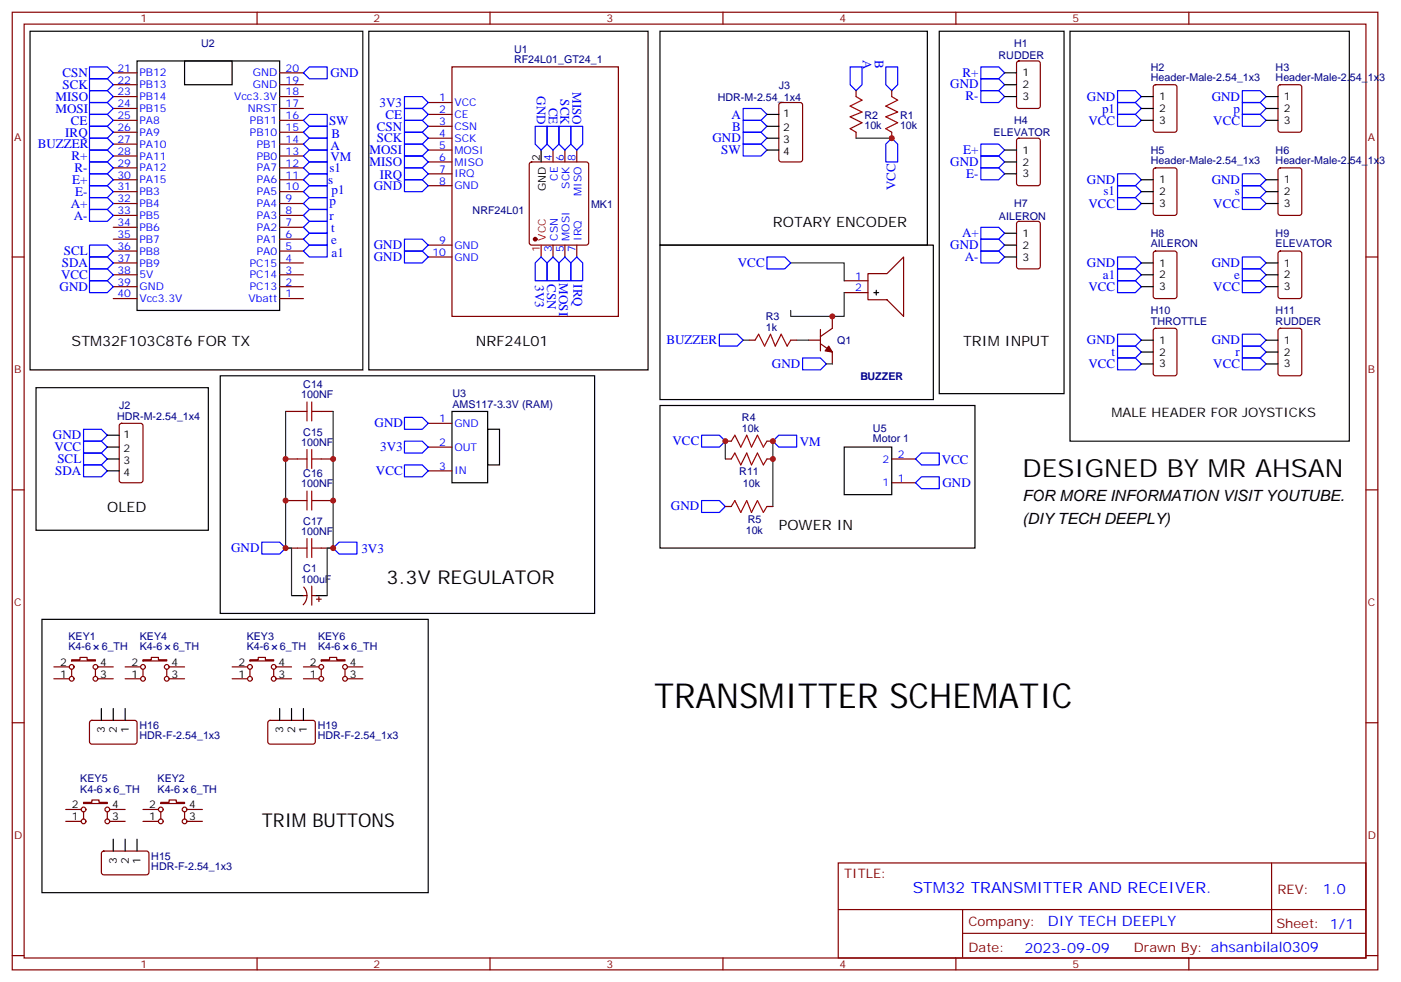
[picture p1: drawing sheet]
<svg xmlns="http://www.w3.org/2000/svg" width="416mm" height="292mm" viewBox="0 0 416 292" stroke-linecap="round" stroke-linejoin="round" font-family="sans-serif">
<g fill="none" stroke="#870000" stroke-width=".35">
<path d="M3.6 3.6h405.4v284.4h-405.4zM7.2 7.2h398.2v277.2h-398.2zM76.3 3.6v3.6M145.5 3.6v3.6M214.6 3.6v3.6M283.7 3.6v3.6M302 18.3l.4-.2h5.7l.6 .4 .1 13-.5 .7h-5.9l-.6-.5-.1-12.9zM352.9 3.6v3.6M33.6 39.3h7.1M33.6 35.7h7.1M33.6 32.2h7.1M33.6 28.7h7.1"/>
<path d="M33.6 25.2h7.1M33.6 21.6h7.1M83 39.3h7.1M83 35.7h7.1M83 32.2h7.1M83 28.7h7.1M83 25.2h7.1M83 21.6h7.1M127.1 30.4h7.1M127.1 34h7.1M127.1 37.5h7.1M231.4 30.7l.5-.3h5.6l.7 .5v16.5l-.4 .6-5.9 .1-.7-.5v-16.4z"/>
<path d="M254.1 26.9v1.8M254.1 39.3v1.7M264.7 26.9v1.8M264.7 39.3v1.7M342.5 25.4l.5-.2h5.7l.6 .4 .1 13-.5 .6-5.9 .1-.6-.5-.1-12.9zM379.6 25.4l.4-.2h5.7l.6 .4 .1 13-.5 .6-5.9 .1-.6-.5-.1-12.9zM33.6 56.9h7.1M33.6 53.4h7.1M33.6 49.8h7.1M33.6 46.3h7.1M33.6 42.8h7.1M83 56.9h7.1"/>
<path d="M83 53.4h7.1M83 49.8h7.1M83 46.3h7.1M83 42.8h7.1M127.1 41h7.1M127.1 44.6h7.1M127.1 48.1h7.1M127.1 51.6h7.1M127.1 55.1h7.1M157.3 48.3l.5-.2h16.2l.5 .2 .2 .5v23.3l-.2 .5-.5 .2h-16.2l-.5-.3-.2-.4v-23.3zM164.1 44.6v3.5M167.7 44.6v3.5"/>
<path d="M171.2 44.6v3.5M302 41.2l.4-.2h5.7l.6 .5 .1 12.9-.5 .7h-5.9l-.6-.4-.1-13zM342.5 50.1l.5-.3h5.7l.6 .5 .1 13-.5 .6-5.9 .1-.6-.5-.1-12.9zM379.6 50.1l.4-.3h5.7l.6 .5 .1 13-.5 .6-5.9 .1-.6-.5-.1-12.9zM3.6 76.3h3.6M33.6 78.1h7.1M33.6 74.5h7.1M33.6 71h7.1M33.6 67.5h7.1M33.6 64h7.1M33.6 60.4h7.1M83 78.1h7.1"/>
<path d="M83 74.5h7.1M83 71h7.1M83 67.5h7.1M83 64h7.1M83 60.4h7.1M127.1 76.3h7.1M127.1 72.8h7.1M164.1 72.8v3.5M167.7 72.8v3.5M171.2 72.8v3.5M302 65.9l.4-.2h5.7l.6 .5 .1 12.9-.5 .7h-5.9l-.6-.4-.1-13zM342.5 74.7l.5-.2h5.7l.6 .5 .1 12.9-.5 .7-5.9 .1-.6-.5-.1-13z"/>
<path d="M379.6 74.7l.4-.2h5.7l.6 .5 .1 12.9-.5 .7-5.9 .1-.6-.5-.1-13zM405.4 76.3h3.6M33.6 88.7h7.1M33.6 85.1h7.1M33.6 81.6h7.1M83 88.7h7.1M83 85.1h7.1M83 81.6h7.1M243.5 97.8v6.4M247.1 93.9v3.6l-3.6 2.4M250.6 83.4h7M250.6 86.9h7"/>
<path d="M257.6 81.2h5.7l4.9-4.9v17.6l-4.9-4.9h-5.7zM342.5 97.7l.5-.2h5.7l.6 .4 .1 13-.5 .6-5.9 .1-.6-.5-.1-12.9zM379.6 97.7l.4-.2h5.7l.6 .4 .1 13-.5 .6-5.9 .1-.6-.5-.1-12.9zM222.4 101h1.7M234.7 101h1.8M240 101h3.5M243.5 102.1l3.6 2.4v3.6M35.6 125.9l.5-.2h5.6l.7 .4v16.5l-.4 .7h-5.9l-.7-.4v-16.5zM84.8 136.3h3.5M84.8 122.2h3.5M95.4 136.3h3.5M95.4 122.2h3.5"/>
<path d="M127.1 125.7h7.1M127.1 132.8h7.1M127.1 139.8h7.1M215.3 136.3h1.8M215.3 131h1.8M227.6 136.3h1.8M227.6 131h1.8M264.7 136.3h7M3.6 145.5h3.6M84.8 148.6h3.5M95.4 148.6h3.5M215.3 150.4h1.8"/>
<path d="M227.6 150.4h1.8M264.7 143.3h7M405.4 145.5h3.6M84.8 162.7h3.5M90.1 176.8h1M90.2 174.3a3.8 3.8 0 0 1-.2 5.3M92.5 174v5.7M92.5 176.8h1.1M93.9 177.9h1.5M94.7 177.2v1.4M95.4 162.7h3.5M16 198h4.6"/>
<path d="M21.3 195.9h2.4v-.7h2.2v.7h2.4v.4h-7zM21.3 198.7v2.1M28.3 198.7v2.1M29 198h4.6M37.1 198h4.6M42.4 195.9h2.5v-.7h2.1v.7h2.5v.4h-7.1zM42.4 198.7v2.1M49.5 198.7v2.1M50.2 198h4.6M68.9 198h4.6M74.2 195.9h2.5v-.7h2.1v.7h2.4v.4h-7zM74.2 198.7v2.1"/>
<path d="M81.2 198.7v2.1M82 198h4.5M90.1 198h4.6M95.4 195.9h2.4v-.7h2.1v.7h2.5v.4h-7zM95.4 198.7v2.1M102.4 198.7v2.1M103.1 198h4.6M3.6 214.6h3.6M16 201.5h4.6M26.8 214.1l.5-.2h12.9l.5 .7-.1 5.9-.6 .4h-13l-.4-.7v-5.6zM29 201.5h4.6M37.1 201.5h4.6"/>
<path d="M50.2 201.5h4.6M68.9 201.5h4.6M79.7 214.1l.5-.2h13l.4 .7-.1 5.9-.6 .4h-13l-.4-.7v-5.6zM82 201.5h4.5M90.1 201.5h4.6M103.1 201.5h4.6M405.4 214.6h3.6M24.8 238.2h2.5v-.7h2.1v.7h2.5v.4h-7.1zM47.7 238.2h2.5v-.7h2.1v.7h2.5v.4h-7.1zM19.5 243.9h4.6M19.5 240.3h4.6M24.8 241.1v2.1"/>
<path d="M30.3 252.9l.5-.2 13 .1 .4 .6-.1 5.9-.6 .5-13-.1-.4-.7v-5.6zM31.9 241.1v2.1M32.6 243.9h4.5M32.6 240.3h4.5M42.4 243.9h4.6M42.4 240.3h4.6M47.7 241.1v2.1M54.8 241.1v2.1M55.5 243.9h4.6M55.5 240.3h4.6M248.8 256.2h156.6v28.2h-156.6zM377.4 256.2v20.9"/>
<path d="M248.8 270.1h156.5M285.7 277.1h119.6M285.7 270.1v14.1M3.6 283.7h3.6M76.3 284.4v3.6M145.5 284.4v3.6M214.6 284.4v3.6M283.7 284.4v3.6M352.9 284.4v3.6M405.4 283.7h3.6"/>
<circle cx="21.3" cy="198" r=".71"/>
<circle cx="28.3" cy="198" r=".71"/>
<circle cx="42.4" cy="198" r=".71"/>
<circle cx="49.5" cy="198" r=".71"/>
<circle cx="74.2" cy="198" r=".71"/>
<circle cx="81.2" cy="198" r=".71"/>
<circle cx="95.4" cy="198" r=".71"/>
<circle cx="102.4" cy="198" r=".71"/>
<circle cx="21.3" cy="201.5" r=".71"/>
<circle cx="28.3" cy="201.5" r=".71"/>
<circle cx="42.4" cy="201.5" r=".71"/>
<circle cx="49.5" cy="201.5" r=".71"/>
<circle cx="74.2" cy="201.5" r=".71"/>
<circle cx="81.2" cy="201.5" r=".71"/>
<circle cx="95.4" cy="201.5" r=".71"/>
<circle cx="102.4" cy="201.5" r=".71"/>
<circle cx="24.8" cy="243.9" r=".71"/>
<circle cx="24.8" cy="240.3" r=".71"/>
<circle cx="31.9" cy="243.9" r=".71"/>
<circle cx="31.9" cy="240.3" r=".71"/>
<circle cx="47.7" cy="240.3" r=".71"/>
<circle cx="47.7" cy="243.9" r=".71"/>
<circle cx="54.8" cy="240.3" r=".71"/>
<circle cx="54.8" cy="243.9" r=".71"/>
</g>
<g fill="none" stroke="#000" stroke-width=".35">
<path d="M8.9 9.3h98.8v100.5h-98.8zM40.7 18.1h42.3v74.1h-42.3zM54.8 18.1h14.1v7.1h-14.1zM109.5 9.3h82.9v100.5h-82.9zM195.9 9.3h79.4v63.5h-79.4zM278.8 9.3h37v107.6h-37zM317.6 9.3h82.9v121.7h-82.9zM227.6 34h3.6M227.6 37.5h3.6M298.2 28.7h3.5M298.2 21.6h3.5M298.2 25.2h3.5"/>
<path d="M338.8 28.7h3.5M338.8 35.7h3.5M338.8 32.2h3.5M375.8 28.7h3.5M375.8 35.7h3.5M375.8 32.2h3.5M160.6 44.6v3.5M227.6 44.6h3.6M227.6 41h3.6M298.2 51.6h3.5M298.2 44.6h3.5M298.2 48.1h3.5"/>
<path d="M338.8 53.4h3.5M338.8 56.9h3.5M375.8 53.4h3.5M375.8 56.9h3.5M195.9 72.8h81.1v45.8h-81.1zM298.2 76.3h3.5M298.2 69.3h3.5M298.2 72.8h3.5M338.8 78.1h3.5M338.8 60.4h3.5M375.8 78.1h3.5M375.8 60.4h3.5"/>
<path d="M259.4 86.9h1.4M260.1 86.2v1.4M338.8 85.1h3.5M338.8 81.6h3.5M375.8 85.1h3.5M375.8 81.6h3.5M10.7 115.1h51.1v42.3h-51.1zM65.4 111.6h111.1v70.5h-111.1zM338.8 108.1h3.5M338.8 101h3.5M338.8 104.5h3.5M375.8 108.1h3.5"/>
<path d="M375.8 101h3.5M375.8 104.5h3.5M31.9 129.2h3.5M31.9 132.8h3.5M31.9 136.3h3.5M31.9 139.8h3.5M134.2 122.2h10.5v21.1h-10.5zM144.7 127.5h3.6v10.5h-3.6zM195.9 120.4h93.5v42.3h-93.5zM250.6 132.8h14.1v14.1h-14.1zM86.5 176.8h3.6M93.6 176.8h3.5"/>
<path d="M12.5 183.9h114.6v81.1h-114.6zM30.1 210.4v3.5M33.6 210.4v3.5M37.1 210.4v3.5M83 210.4v3.5M86.5 210.4v3.5M90.1 210.4v3.5M33.6 249.2v3.5M37.1 249.2v3.5M40.7 249.2v3.5"/>
</g>
<path d="M134.2 19.9h49.4v74h-49.4z" fill="none" stroke="#600" stroke-width=".35"/>
<g fill="none" stroke="#00f" stroke-width=".35">
<path d="M26.6 19.9h5.3l1.7 1.7-1.7 1.8h-5.3zM91.8 19.9h5.3v3.5h-5.3l-1.7-1.8zM252.3 19.9h3.6v5.3l-1.8 1.7-1.8-1.7zM262.9 19.9h3.6v5.3l-1.8 1.7-1.8-1.7zM291.1 19.9h5.3l1.8 1.7-1.8 1.8h-5.3zM26.6 37.5h5.3l1.7 1.8-1.7 1.7h-5.3zM26.6 34h5.3l1.7 1.7-1.7 1.8h-5.3zM26.6 30.4h5.3l1.7 1.8-1.7 1.8h-5.3zM26.6 26.9h5.3l1.7 1.8-1.7 1.7h-5.3zM26.6 23.4h5.3l1.7 1.8-1.7 1.7h-5.3zM91.8 37.5h5.3v3.5h-5.3l-1.7-1.7zM91.8 34h5.3v3.5h-5.3l-1.7-1.8z"/>
<path d="M120.1 28.7h5.2l1.8 1.7-1.8 1.8h-5.2zM120.1 32.2h5.2l1.8 1.8-1.8 1.7h-5.2zM120.1 35.7h5.2l1.8 1.8-1.8 1.8h-5.2zM120.1 39.3h5.2l1.8 1.7-1.8 1.8h-5.2zM158.9 37.5h3.5v5.3l-1.8 1.8-1.7-1.8zM162.4 37.5h3.5v5.3l-1.8 1.8-1.7-1.8zM165.9 37.5h3.5v5.3l-1.7 1.8-1.8-1.8zM169.4 37.5h3.6v5.3l-1.8 1.8-1.8-1.8zM220.6 32.2h5.3l1.7 1.8-1.7 1.7h-5.3zM220.6 39.3h5.3l1.7 1.7-1.7 1.8h-5.3zM220.6 35.7h5.3l1.7 1.8-1.7 1.8h-5.3zM291.1 26.9h5.3l1.8 1.8-1.8 1.7h-5.3z"/>
<path d="M291.1 23.4h5.3l1.8 1.8-1.8 1.7h-5.3zM331.7 26.9h5.3l1.8 1.8-1.8 1.7h-5.3zM331.7 30.4h5.3l1.8 1.8-1.8 1.8h-5.3zM331.7 34h5.3l1.8 1.7-1.8 1.8h-5.3zM368.8 26.9h5.3l1.7 1.8-1.7 1.7h-5.3zM368.8 30.4h5.3l1.7 1.8-1.7 1.8h-5.3zM368.8 34h5.3l1.7 1.7-1.7 1.8h-5.3zM26.6 41h5.3l1.7 1.8-1.7 1.8h-5.3zM26.6 44.6h5.3l1.7 1.7-1.7 1.8h-5.3zM26.6 48.1h5.3l1.7 1.7-1.7 1.8h-5.3zM26.6 51.6h5.3l1.7 1.8-1.7 1.7h-5.3zM26.6 55.1h5.3l1.7 1.8-1.7 1.8h-5.3z"/>
<path d="M26.6 58.7h5.3l1.7 1.7-1.7 1.8h-5.3zM91.8 58.7h5.3v3.5h-5.3l-1.7-1.8zM91.8 55.1h5.3v3.6h-5.3l-1.7-1.8zM91.8 51.6h5.3v3.5h-5.3l-1.7-1.7zM91.8 48.1h5.3v3.5h-5.3l-1.7-1.8zM91.8 44.6h5.3v3.5h-5.3l-1.7-1.8zM91.8 41h5.3v3.6h-5.3l-1.7-1.8zM120.1 42.8h5.2l1.8 1.8-1.8 1.7h-5.2zM120.1 46.3h5.2l1.8 1.8-1.8 1.7h-5.2zM120.1 49.8h5.2l1.8 1.8-1.8 1.8h-5.2zM120.1 53.4h5.2l1.8 1.7-1.8 1.8h-5.2zM220.6 42.8h5.3l1.7 1.8-1.7 1.7h-5.3z"/>
<path d="M262.9 42.8l1.8-1.8 1.8 1.8v5.3h-3.6zM291.1 49.8h5.3l1.8 1.8-1.8 1.8h-5.3zM291.1 42.8h5.3l1.8 1.8-1.8 1.7h-5.3zM291.1 46.3h5.3l1.8 1.8-1.8 1.7h-5.3zM331.7 51.6h5.3l1.8 1.8-1.8 1.7h-5.3zM331.7 55.1h5.3l1.8 1.8-1.8 1.8h-5.3zM331.7 58.7h5.3l1.8 1.7-1.8 1.8h-5.3zM368.8 51.6h5.3l1.7 1.8-1.7 1.7h-5.3zM368.8 55.1h5.3l1.7 1.8-1.7 1.8h-5.3zM368.8 58.7h5.3l1.7 1.7-1.7 1.8h-5.3zM26.6 62.2h5.3l1.7 1.8-1.7 1.7h-5.3zM26.6 72.8h5.3l1.7 1.7-1.7 1.8h-5.3z"/>
<path d="M26.6 76.3h5.3l1.7 1.8-1.7 1.7h-5.3zM26.6 79.8h5.3l1.7 1.8-1.7 1.8h-5.3zM91.8 72.8h5.3v3.5h-5.3l-1.7-1.8zM91.8 69.3h5.3v3.5h-5.3l-1.7-1.8zM91.8 65.7h5.3v3.6h-5.3l-1.7-1.8zM91.8 62.2h5.3v3.5h-5.3l-1.7-1.7zM120.1 71h5.2l1.8 1.8-1.8 1.7h-5.2zM120.1 74.5h5.2l1.8 1.8-1.8 1.8h-5.2zM160.6 76.3l1.8 1.8v5.3h-3.5v-5.3zM164.1 76.3l1.8 1.8v5.3h-3.5v-5.3zM165.9 78.1l1.8-1.8 1.7 1.8v5.3h-3.5zM171.2 76.3l1.8 1.8v5.3h-3.6v-5.3z"/>
<path d="M227.6 76.3h5.3l1.8 1.8-1.8 1.7h-5.3zM291.1 71h5.3l1.8 1.8-1.8 1.7h-5.3zM291.1 67.5h5.3l1.8 1.8-1.8 1.7h-5.3zM291.1 74.5h5.3l1.8 1.8-1.8 1.8h-5.3zM331.7 76.3h5.3l1.8 1.8-1.8 1.7h-5.3zM331.7 79.8h5.3l1.8 1.8-1.8 1.8h-5.3zM368.8 76.3h5.3l1.7 1.8-1.7 1.7h-5.3zM368.8 79.8h5.3l1.7 1.8-1.7 1.8h-5.3zM26.6 83.4h5.3l1.7 1.7-1.7 1.8h-5.3zM213.5 99.2h5.3l1.8 1.8-1.8 1.8h-5.3zM331.7 83.4h5.3l1.8 1.7-1.8 1.8h-5.3zM331.7 99.2h5.3l1.8 1.8-1.8 1.8h-5.3z"/>
<path d="M368.8 99.2h5.3l1.7 1.8-1.7 1.8h-5.3zM368.8 83.4h5.3l1.7 1.7-1.7 1.8h-5.3zM238.2 106.3h5.3l1.8 1.8-1.8 1.7h-5.3zM331.7 102.8h5.3l1.8 1.7-1.8 1.8h-5.3zM331.7 106.3h5.3l1.8 1.8-1.8 1.7h-5.3zM368.8 102.8h5.3l1.7 1.7-1.7 1.8h-5.3zM368.8 106.3h5.3l1.7 1.8-1.7 1.7h-5.3zM24.8 127.5h5.3l1.8 1.7-1.8 1.8h-5.3zM24.8 131h5.3l1.8 1.8-1.8 1.7h-5.3zM24.8 134.5h5.3l1.8 1.8-1.8 1.7h-5.3zM24.8 138h5.3l1.8 1.8-1.8 1.8h-5.3zM120.1 123.9h5.2l1.8 1.8-1.8 1.8h-5.2z"/>
<path d="M120.1 131h5.2l1.8 1.8-1.8 1.7h-5.2zM120.1 138h5.2l1.8 1.8-1.8 1.8h-5.2zM208.2 129.2h5.3l1.8 1.8-1.8 1.8h-5.3zM229.4 131l1.8-1.8h5.3v3.6h-5.3zM273.5 134.5h5.3v3.5h-5.3l-1.8-1.7zM208.2 148.6h5.3l1.8 1.8-1.8 1.8h-5.3zM273.5 141.6h5.3v3.5h-5.3l-1.8-1.8zM77.7 161h5.3l1.8 1.7-1.8 1.8h-5.3zM98.9 162.7l1.7-1.7h5.3v3.5h-5.3z"/>
</g>
<g fill="#870000" stroke="#870000" stroke-width=".35">
<path d="M246 102.8l1.1 1.7-2.2-.3z"/>
<circle cx="158.9" cy="71" r=".53"/>
</g>
<path d="M160.6 72.8v3.5" fill="none" stroke="#f00" stroke-width=".35"/>
<path d="M254.1 41h10.6M234.7 78.1h15.9v5.3M250.6 86.9v7h-15.9v-1.7M220.6 101h1.8M236.5 101h3.5M245.3 108.1h1.8M84.8 122.2v40.5h1.7v14.1M98.9 122.2v40.5h-1.8v14.1M215.3 131v5.3M229.4 131v19.4" fill="none" stroke="#008700" stroke-width=".35"/>
<g fill="none" stroke="#a10000" stroke-width=".35">
<path d="M254.1 28.7l1.8 1-3.6 1.8 3.6 1.8-3.6 1.4 3.6 1.7-3.6 1.8 1.8 1.1M264.7 28.7l1.8 1-3.6 1.8 3.6 1.8-3.6 1.4 3.6 1.7-3.6 1.8 1.8 1.1M91.1 119.3v5.7M92.5 119.3v5.7M224.1 101l1.1-1.8 1.7 3.6 1.8-3.6 1.4 3.6 1.8-3.6 1.7 3.6 1.1-1.8M88.3 122.2h2.8M88.3 136.3h2.8M91.1 133.5v5.6M92.5 122.2h2.9M92.5 133.5v5.6M92.5 136.3h2.9M217.1 131l1-1.8 1.8 3.6 1.8-3.6 1.4 3.6 1.7-3.6 1.8 3.6 1-1.8"/>
<path d="M217.1 136.3l1-1.8 1.8 3.5 1.8-3.5 1.4 3.5 1.7-3.5 1.8 3.5 1-1.7M88.3 148.6h2.8M91.1 145.8v5.6M91.1 159.9v5.7M92.5 145.8v5.6M92.5 159.9v5.7M92.5 148.6h2.9M217.1 150.4l1-1.8 1.8 3.6 1.8-3.6 1.4 3.6 1.7-3.6 1.8 3.6 1-1.8M88.3 162.7h2.8M92.5 162.7h2.9"/>
</g>
<g fill="#c00">
<circle cx="247.1" cy="93.9" r=".88"/>
<circle cx="264.7" cy="41" r=".88"/>
<circle cx="229.4" cy="131" r=".88"/>
<circle cx="229.4" cy="136.3" r=".88"/>
<circle cx="215.3" cy="131" r=".88"/>
<circle cx="98.9" cy="136.3" r=".88"/>
<circle cx="98.9" cy="162.7" r=".88"/>
<circle cx="98.9" cy="148.6" r=".88"/>
<circle cx="84.8" cy="136.3" r=".88"/>
<circle cx="84.8" cy="162.7" r=".88"/>
<circle cx="84.8" cy="148.6" r=".88"/>
</g>
<text font-size="10.2" x="194.1" y="210.4">TRANSMITTER SCHEMATIC</text>
<text font-size="7.4" x="303.5" y="141.6">DESIGNED BY MR AHSAN</text>
<g font-size="5.6">
<text x="114.8" y="173.3">3.3V REGULATOR</text>
<text x="77.7" y="245.6">TRIM BUTTONS</text>
</g>
<g font-size="4.6">
<text x="303.5" y="148.6">FOR MORE INFORMATION VISIT YOUTUBE.</text>
<text x="303.5" y="155.7">(DIY TECH DEEPLY)</text>
</g>
<text font-size="4.6" fill="#00f" x="270.9" y="265.3">STM32 TRANSMITTER AND RECEIVER.</text>
<g font-size="4.2">
<text x="229.4" y="67.5">ROTARY ENCODER</text>
<text x="21.3" y="102.8">STM32F103C8T6 FOR TX</text>
<text x="141.2" y="102.8">NRF24L01</text>
<text x="285.9" y="102.8">TRIM INPUT</text>
<text x="31.9" y="152.2">OLED</text>
<text x="231.2" y="157.4">POWER IN</text>
</g>
<g font-size="4.2" fill="#00f">
<text x="392.6" y="265.5">1.0</text>
<text x="311" y="275">DIY TECH DEEPLY</text>
<text x="304.1" y="282.9">2023-09-09</text>
</g>
<g font-size="3.9" fill="#00f">
<text x="256.1" y="17.8" transform="rotate(90 256.1 17.8)">A</text>
<text x="259.7" y="17.8" transform="rotate(90 259.7 17.8)">B</text>
<text x="18.5" y="22.9">CSN</text>
<text x="98.1" y="23">GND</text>
<text x="285.7" y="22.7">R+</text>
<text x="16.5" y="29.9">MISO</text>
<text x="18.5" y="26.4">SCK</text>
<text x="159.4" y="28.6" transform="rotate(90 159.4 28.6)">GND</text>
<text x="166.4" y="29.5" transform="rotate(90 166.4 29.5)">SCK</text>
<text x="169.9" y="27.4" transform="rotate(90 169.9 27.4)">MISO</text>
<text x="282.1" y="26.3">GND</text>
<text x="286.6" y="29.8">R-</text>
<text x="322.6" y="29.9">GND</text>
<text x="359.7" y="29.9">GND</text>
<text x="16.5" y="33.5">MOSI</text>
<text x="112.7" y="31.7">3V3</text>
<text x="114.4" y="35.2">CE</text>
<text x="162.9" y="32" transform="rotate(90 162.9 32)">CE</text>
<text x="217.1" y="35.2">A</text>
<text x="327.1" y="33.5">p1</text>
<text x="366.1" y="33.5">p</text>
<text x="19.4" y="40.7">IRQ</text>
<text x="21.1" y="37">CE</text>
<text x="97.7" y="37.1">SW</text>
<text x="98.4" y="41">B</text>
<text x="111.9" y="38.8">CSN</text>
<text x="217.3" y="38.8">B</text>
<text x="323.1" y="37">VCC</text>
<text x="360.1" y="37">VCC</text>
<text x="11.2" y="44">BUZZER</text>
<text x="21.2" y="47.6">R+</text>
<text x="98.1" y="47.7">VM</text>
<text x="98.1" y="44.5">A</text>
<text x="109.7" y="45.8">MOSI</text>
<text x="111.9" y="42.3">SCK</text>
<text x="211.5" y="42.3">GND</text>
<text x="214.1" y="45.7">SW</text>
<text x="285.9" y="45.7">E+</text>
<text x="22.1" y="51.1">R-</text>
<text x="97.8" y="51.2">s1</text>
<text x="109.7" y="49.3">MISO</text>
<text x="112.7" y="53">IRQ</text>
<text x="282.1" y="49.2">GND</text>
<text x="286.8" y="52.7">E-</text>
<text x="21.4" y="54.6">E+</text>
<text x="22.3" y="58.2">E-</text>
<text x="97.4" y="54.7">s</text>
<text x="98.4" y="57.5">p1</text>
<text x="111" y="56.4">GND</text>
<text x="265.8" y="56.5" transform="rotate(-90 265.8 56.5)">VCC</text>
<text x="322.6" y="54.6">GND</text>
<text x="327.6" y="58">s1</text>
<text x="359.7" y="54.6">GND</text>
<text x="366.5" y="58">s</text>
<text x="21" y="61.7">A+</text>
<text x="21.9" y="65.2">A-</text>
<text x="97.8" y="65.3">r</text>
<text x="97.9" y="61">p</text>
<text x="323.1" y="61.7">VCC</text>
<text x="360.1" y="61.7">VCC</text>
<text x="98.3" y="68.8">t</text>
<text x="285.6" y="70.4">A+</text>
<text x="19" y="75.8">SCL</text>
<text x="98.3" y="72.4">e</text>
<text x="98.4" y="76.3">a1</text>
<text x="111" y="74">GND</text>
<text x="111" y="77.6">GND</text>
<text x="282.1" y="73.9">GND</text>
<text x="286.4" y="77.4">A-</text>
<text x="18.1" y="82.9">VCC</text>
<text x="18.3" y="79.2">SDA</text>
<text x="219" y="79.3">VCC</text>
<text x="322.6" y="79.3">GND</text>
<text x="327.4" y="82.9">a1</text>
<text x="359.7" y="79.3">GND</text>
<text x="366.3" y="82.7">e</text>
<text x="17.7" y="86.4">GND</text>
<text x="158.9" y="84.7" transform="rotate(90 158.9 84.7)">3V3</text>
<text x="162.4" y="84.4" transform="rotate(90 162.4 84.4)">CSN</text>
<text x="165.9" y="84.1" transform="rotate(90 165.9 84.1)">MOSI</text>
<text x="170.2" y="84.4" transform="rotate(90 170.2 84.4)">IRQ</text>
<text x="323.1" y="86.4">VCC</text>
<text x="360.1" y="86.4">VCC</text>
<text x="197.8" y="102.3">BUZZER</text>
<text x="322.6" y="102.3">GND</text>
<text x="329.9" y="105.6">t</text>
<text x="359.7" y="102.3">GND</text>
<text x="366.8" y="105.6">r</text>
<text x="229.1" y="109.3">GND</text>
<text x="323.1" y="109.3">VCC</text>
<text x="360.1" y="109.3">VCC</text>
<text x="15.7" y="130.5">GND</text>
<text x="111.2" y="126.9">GND</text>
<text x="16.2" y="134">VCC</text>
<text x="17" y="137.5">SCL</text>
<text x="112.9" y="133.9">3V3</text>
<text x="199.6" y="132.1">VCC</text>
<text x="237.4" y="132.3">VM</text>
<text x="279.5" y="137.6">VCC</text>
<text x="16.4" y="141.1">SDA</text>
<text x="111.6" y="140.9">VCC</text>
<text x="279.8" y="144.7">GND</text>
<text x="199.2" y="151.5">GND</text>
<text x="68.6" y="163.9">GND</text>
<text x="107.3" y="164.1">3V3</text>
</g>
<text font-size="3.9" x="330" y="123.9">MALE HEADER FOR JOYSTICKS</text>
<g font-size="3.9" fill="#800">
<text x="250.6" y="260.8">TITLE:</text>
<text x="379.2" y="265.5">REV:</text>
<text x="287.5" y="275">Company:</text>
<text x="378.9" y="275.6">Sheet: 1/1</text>
<text x="287.5" y="282.7">Date:</text>
<text x="336.5" y="282.8">Drawn By: ahsanbilal0309</text>
</g>
<g font-size="3.2" fill="#800">
<text x="41.7" y="6.6">1</text>
<text x="110.9" y="6.6">2</text>
<text x="180" y="6.6">3</text>
<text x="249.2" y="6.6">4</text>
<text x="318.3" y="6.6">5</text>
<text x="4.2" y="41.7">A</text>
<text x="406" y="41.7">A</text>
<text x="4.2" y="110.9">B</text>
<text x="406" y="110.9">B</text>
<text x="4.2" y="180">C</text>
<text x="406" y="180">C</text>
<text x="4.2" y="249.2">D</text>
<text x="406" y="249.2">D</text>
<text x="41.7" y="287.4">1</text>
<text x="110.9" y="287.4">2</text>
<text x="180" y="287.4">3</text>
<text x="249.2" y="287.4">4</text>
<text x="318.3" y="287.4">5</text>
</g>
<g font-size="3.2" fill="#000080">
<text x="59.7" y="14">U2</text>
<text x="152.6" y="15.7">U1</text>
<text x="296.4" y="17.6">RUDDER</text>
<text x="301" y="14">H1</text>
<text x="152.6" y="18.8">RF24L01_GT24_1</text>
<text x="341.6" y="21">H2</text>
<text x="378.6" y="21">H3</text>
<text x="213.1" y="29.9">HDR-M-2.54_1x4</text>
<text x="231.1" y="26.3">J3</text>
<text x="341.6" y="24.1">Header-Male-2.54_1x3</text>
<text x="378.6" y="24.1">Header-Male-2.54_1x3</text>
<text x="256.6" y="35.2">R2</text>
<text x="267.2" y="35.2">R1</text>
<text x="256.6" y="38.3">10k</text>
<text x="267.2" y="38.3">10k</text>
<text x="294.9" y="40.5">ELEVATOR</text>
<text x="301" y="36.9">H4</text>
<text x="341.6" y="45.7">H5</text>
<text x="378.6" y="45.7">H6</text>
<text x="341.6" y="48.8">Header-Male-2.54_1x3</text>
<text x="378.6" y="48.8">Header-Male-2.54_1x3</text>
<text x="140.3" y="63.4">NRF24L01</text>
<text x="175.4" y="61.7">MK1</text>
<text x="296.5" y="65.2">AILERON</text>
<text x="301" y="61.6">H7</text>
<text x="341.6" y="70.4">H8</text>
<text x="378.6" y="70.4">H9</text>
<text x="341.6" y="73.5">AILERON</text>
<text x="378.6" y="73.5">ELEVATOR</text>
<text x="227.3" y="95.1">R3</text>
<text x="341.6" y="93.3">H10</text>
<text x="378.6" y="93.3">H11</text>
<text x="227.3" y="98.2">1k</text>
<text x="341.6" y="96.4">THROTTLE</text>
<text x="378.6" y="96.4">RUDDER</text>
<text x="248.5" y="102.2">Q1</text>
<text x="255.4" y="112.8">BUZZER</text>
<text x="89.4" y="118.3">100NF</text>
<text x="90" y="115.2">C14</text>
<text x="134.3" y="118">U3</text>
<text x="34.7" y="124.6">HDR-M-2.54_1x4</text>
<text x="35.4" y="121.5">J2</text>
<text x="134.3" y="121.1">AMS117-3.3V (RAM)</text>
<text x="220.2" y="125.1">R4</text>
<text x="90" y="129.3">C15</text>
<text x="220.2" y="128.2">10k</text>
<text x="259.1" y="131.3">Motor 1</text>
<text x="259.1" y="128.2">U5</text>
<text x="89.4" y="132.4">100NF</text>
<text x="90" y="141.7">C16</text>
<text x="219.4" y="141">R11</text>
<text x="89.4" y="144.7">100NF</text>
<text x="220.5" y="144.6">10k</text>
<text x="90" y="155.8">C17</text>
<text x="222" y="155.2">R5</text>
<text x="89.4" y="158.9">100NF</text>
<text x="221.4" y="158.7">10k</text>
<text x="89.4" y="173">100uF</text>
<text x="90" y="169.9">C1</text>
<text x="20.3" y="189.9">KEY1</text>
<text x="41.5" y="189.9">KEY4</text>
<text x="73.2" y="189.9">KEY3</text>
<text x="94.4" y="189.9">KEY6</text>
<text x="20.3" y="193">K4-6</text>
<text x="30.2" y="193">6_TH</text>
<text x="41.5" y="193">K4-6</text>
<text x="51.4" y="193">6_TH</text>
<text x="73.2" y="193">K4-6</text>
<text x="83.1" y="193">6_TH</text>
<text x="94.4" y="193">K4-6</text>
<text x="104.3" y="193">6_TH</text>
<text x="41.4" y="219.6">HDR-F-2.54_1x3</text>
<text x="41.4" y="216.5">H16</text>
<text x="94.3" y="219.6">HDR-F-2.54_1x3</text>
<text x="94.3" y="216.5">H19</text>
<text x="23.8" y="232.3">KEY5</text>
<text x="46.8" y="232.3">KEY2</text>
<text x="23.8" y="235.3">K4-6</text>
<text x="33.7" y="235.3">6_TH</text>
<text x="46.8" y="235.3">K4-6</text>
<text x="56.7" y="235.3">6_TH</text>
<text x="44.9" y="255.3">H15</text>
<text x="44.9" y="258.4">HDR-F-2.54_1x3</text>
</g>
<g font-size="3.2" fill="#00f">
<text x="34.9" y="21.3">21</text>
<text x="41.4" y="22.7">PB12</text>
<text x="75" y="22.7">GND</text>
<text x="84.8" y="21.3">20</text>
<text x="34.9" y="24.8">22</text>
<text x="34.9" y="28.3">23</text>
<text x="41.4" y="26.2">PB13</text>
<text x="41.4" y="29.7">PB14</text>
<text x="69.5" y="29.7">Vcc3.3V</text>
<text x="75" y="26.2">GND</text>
<text x="84.8" y="28.3">18</text>
<text x="84.8" y="24.8">19</text>
<text x="34.9" y="31.9">24</text>
<text x="34.9" y="35.4">25</text>
<text x="41.4" y="33.3">PB15</text>
<text x="73.6" y="33.3">NRST</text>
<text x="84.8" y="35.4">16</text>
<text x="84.8" y="31.9">17</text>
<text x="130.4" y="30.1">1</text>
<text x="130.4" y="33.6">2</text>
<text x="134.9" y="31.5">VCC</text>
<text x="134.9" y="35">CE</text>
<text x="34.9" y="38.9">26</text>
<text x="41.4" y="36.8">PA8</text>
<text x="41.4" y="40.3">PA9</text>
<text x="74.2" y="40.3">PB10</text>
<text x="74.2" y="36.8">PB11</text>
<text x="84.8" y="38.9">15</text>
<text x="130.4" y="37.1">3</text>
<text x="130.4" y="40.7">4</text>
<text x="134.9" y="38.6">CSN</text>
<text x="34.9" y="42.4">27</text>
<text x="34.9" y="46">28</text>
<text x="41.4" y="43.9">PA10</text>
<text x="41.4" y="47.4">PA11</text>
<text x="76.2" y="47.4">PB0</text>
<text x="76.2" y="43.9">PB1</text>
<text x="84.8" y="46">13</text>
<text x="84.8" y="42.4">14</text>
<text x="130.4" y="44.2">5</text>
<text x="130.4" y="47.7">6</text>
<text x="134.9" y="42.1">SCK</text>
<text x="134.9" y="45.6">MOSI</text>
<text x="163.8" y="47.9" transform="rotate(-90 163.8 47.9)">4</text>
<text x="167.3" y="47.9" transform="rotate(-90 167.3 47.9)">6</text>
<text x="170.9" y="47.9" transform="rotate(-90 170.9 47.9)">8</text>
<text x="34.9" y="49.5">29</text>
<text x="34.9" y="53">30</text>
<text x="41.4" y="50.9">PA12</text>
<text x="76.2" y="50.9">PA7</text>
<text x="84.8" y="53">11</text>
<text x="84.8" y="49.5">12</text>
<text x="130.4" y="51.3">7</text>
<text x="134.9" y="49.1">MISO</text>
<text x="134.9" y="52.7">IRQ</text>
<text x="165.6" y="53.6" transform="rotate(-90 165.6 53.6)">CE</text>
<text x="34.9" y="56.6">31</text>
<text x="41.4" y="54.4">PA15</text>
<text x="41.4" y="58">PB3</text>
<text x="76.2" y="58">PA5</text>
<text x="76.2" y="54.4">PA6</text>
<text x="84.8" y="56.6">10</text>
<text x="130.4" y="54.8">8</text>
<text x="134.9" y="56.2">GND</text>
<text x="169.1" y="56" transform="rotate(-90 169.1 56)">SCK</text>
<text x="172.6" y="58.1" transform="rotate(-90 172.6 58.1)">MISO</text>
<text x="34.9" y="60.1">32</text>
<text x="34.9" y="63.6">33</text>
<text x="41.4" y="61.5">PB4</text>
<text x="41.4" y="65">PB5</text>
<text x="76.2" y="65">PA3</text>
<text x="76.2" y="61.5">PA4</text>
<text x="84.8" y="63.6">8</text>
<text x="84.8" y="60.1">9</text>
<text x="34.9" y="67.1">34</text>
<text x="34.9" y="70.7">35</text>
<text x="41.4" y="68.5">PB6</text>
<text x="76.2" y="68.5">PA2</text>
<text x="84.8" y="70.7">6</text>
<text x="84.8" y="67.1">7</text>
<text x="165.6" y="71.5" transform="rotate(-90 165.6 71.5)">CSN</text>
<text x="169.1" y="71.5" transform="rotate(-90 169.1 71.5)">MOSI</text>
<text x="172.6" y="71.5" transform="rotate(-90 172.6 71.5)">IRQ</text>
<text x="34.9" y="74.2">36</text>
<text x="34.9" y="77.7">37</text>
<text x="41.4" y="72.1">PB7</text>
<text x="41.4" y="75.6">PB8</text>
<text x="76.2" y="75.6">PA0</text>
<text x="76.2" y="72.1">PA1</text>
<text x="84.8" y="77.7">4</text>
<text x="84.8" y="74.2">5</text>
<text x="128.4" y="76">10</text>
<text x="130.4" y="72.4">9</text>
<text x="134.9" y="73.8">GND</text>
<text x="134.9" y="77.4">GND</text>
<text x="163.8" y="75" transform="rotate(-90 163.8 75)">3</text>
<text x="167.3" y="75" transform="rotate(-90 167.3 75)">5</text>
<text x="170.9" y="75" transform="rotate(-90 170.9 75)">7</text>
<text x="34.9" y="81.2">38</text>
<text x="41.4" y="79.1">PB9</text>
<text x="41.4" y="82.7">5V</text>
<text x="74.1" y="82.7">PC14</text>
<text x="74.1" y="79.1">PC15</text>
<text x="84.8" y="81.2">3</text>
<text x="253.9" y="83">1</text>
<text x="34.9" y="84.8">39</text>
<text x="34.9" y="88.3">40</text>
<text x="41.4" y="86.2">GND</text>
<text x="41.4" y="89.7">Vcc3.3V</text>
<text x="73.7" y="89.7">Vbatt</text>
<text x="74.1" y="86.2">PC13</text>
<text x="84.8" y="88.3">1</text>
<text x="84.8" y="84.8">2</text>
<text x="253.9" y="86.5">2</text>
<text x="130.4" y="125.3">1</text>
<text x="134.9" y="126.8">GND</text>
<text x="130.4" y="132.4">2</text>
<text x="134.9" y="133.8">OUT</text>
<text x="262" y="137.3">2</text>
<text x="266.5" y="135.9">2</text>
<text x="130.4" y="139.5">3</text>
<text x="134.9" y="140.9">IN</text>
<text x="266.5" y="143">1</text>
<text x="262" y="144.4">1</text>
</g>
<g font-size="3.2">
<text x="303.5" y="22.7">1</text>
<text x="303.5" y="29.7">3</text>
<text x="303.5" y="26.2">2</text>
<text x="344.1" y="29.7">1</text>
<text x="381.1" y="29.7">1</text>
<text x="232.5" y="34.7">1</text>
<text x="344.1" y="33.3">2</text>
<text x="381.1" y="33.3">2</text>
<text x="232.5" y="38.9">2</text>
<text x="344.1" y="36.8">3</text>
<text x="381.1" y="36.8">3</text>
<text x="160.3" y="47.9" transform="rotate(-90 160.3 47.9)">2</text>
<text x="232.5" y="42.4">3</text>
<text x="232.5" y="46">4</text>
<text x="303.5" y="45.6">1</text>
<text x="303.5" y="52.7">3</text>
<text x="303.5" y="49.1">2</text>
<text x="162" y="56.7" transform="rotate(-90 162 56.7)">GND</text>
<text x="344.1" y="54.4">1</text>
<text x="344.1" y="58">2</text>
<text x="381.1" y="54.4">1</text>
<text x="381.1" y="58">2</text>
<text x="344.1" y="61.5">3</text>
<text x="381.1" y="61.5">3</text>
<text x="303.5" y="70.3">1</text>
<text x="303.5" y="77.4">3</text>
<text x="303.5" y="73.8">2</text>
<text x="344.1" y="79.1">1</text>
<text x="344.1" y="82.7">2</text>
<text x="381.1" y="79.1">1</text>
<text x="381.1" y="82.7">2</text>
<text x="344.1" y="86.2">3</text>
<text x="381.1" y="86.2">3</text>
<text x="344.1" y="102.1">1</text>
<text x="344.1" y="105.6">2</text>
<text x="381.1" y="102.1">1</text>
<text x="381.1" y="105.6">2</text>
<text x="344.1" y="109.1">3</text>
<text x="381.1" y="109.1">3</text>
<text x="36.7" y="129.9">1</text>
<text x="36.7" y="134.2">2</text>
<text x="36.7" y="137.7">3</text>
<text x="36.7" y="141.2">4</text>
<text x="17.8" y="197.7">2</text>
<text x="29.7" y="197.7">4</text>
<text x="39" y="197.7">2</text>
<text x="50.9" y="197.7">4</text>
<text x="70.8" y="197.7">2</text>
<text x="82.7" y="197.7">4</text>
<text x="91.9" y="197.7">2</text>
<text x="103.8" y="197.7">4</text>
<text x="17.8" y="201.2">1</text>
<text x="29.7" y="201.2">3</text>
<text x="39" y="201.2">1</text>
<text x="50.9" y="201.2">3</text>
<text x="70.8" y="201.2">1</text>
<text x="82.7" y="201.2">3</text>
<text x="91.9" y="201.2">1</text>
<text x="103.8" y="201.2">3</text>
<text x="31.2" y="217.7" transform="rotate(-90 31.2 217.7)">3</text>
<text x="34.7" y="217.7" transform="rotate(-90 34.7 217.7)">2</text>
<text x="38.2" y="217.7" transform="rotate(-90 38.2 217.7)">1</text>
<text x="84.1" y="217.7" transform="rotate(-90 84.1 217.7)">3</text>
<text x="87.6" y="217.7" transform="rotate(-90 87.6 217.7)">2</text>
<text x="91.1" y="217.7" transform="rotate(-90 91.1 217.7)">1</text>
<text x="21.4" y="240">2</text>
<text x="33.3" y="240">4</text>
<text x="44.3" y="240">2</text>
<text x="56.2" y="240">4</text>
<text x="21.4" y="243.5">1</text>
<text x="33.3" y="243.5">3</text>
<text x="44.3" y="243.5">1</text>
<text x="56.2" y="243.5">3</text>
<text x="34.7" y="256.5" transform="rotate(-90 34.7 256.5)">3</text>
<text x="38.2" y="256.5" transform="rotate(-90 38.2 256.5)">2</text>
<text x="41.7" y="256.5" transform="rotate(-90 41.7 256.5)">1</text>
</g>
<g font-size="3.2" fill="#f00">
<text x="162" y="71.5" transform="rotate(-90 162 71.5)">VCC</text>
<text x="160.3" y="75" transform="rotate(-90 160.3 75)">1</text>
</g>
</svg>
